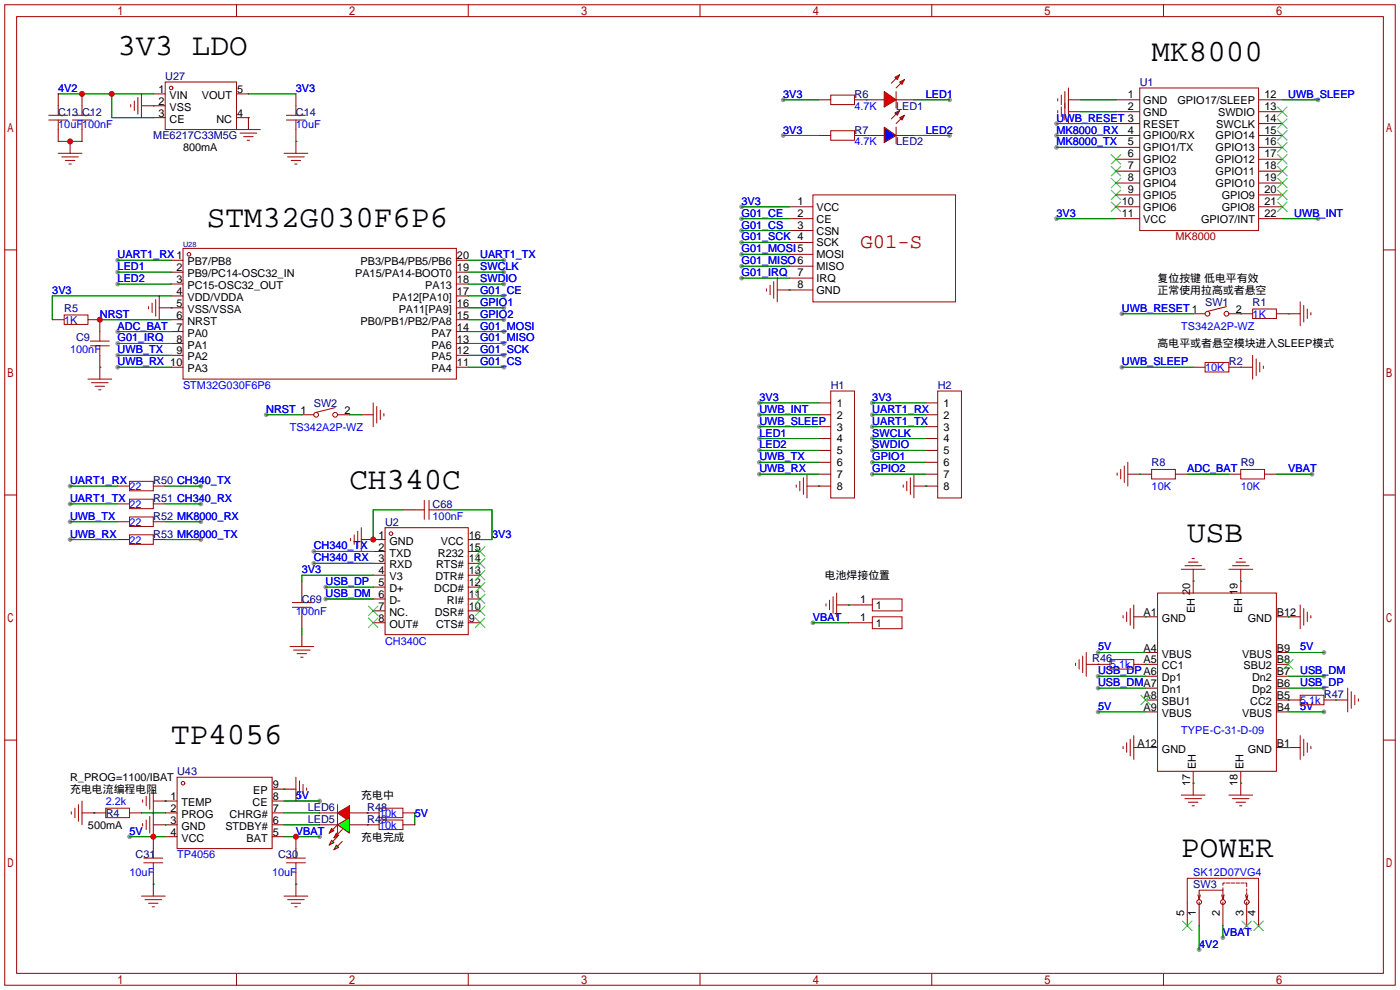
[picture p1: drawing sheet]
<svg xmlns="http://www.w3.org/2000/svg" width="299mm" height="212mm" viewBox="0 0 299 212" stroke-linecap="round" stroke-linejoin="round" font-family="sans-serif">
<g fill="#999">
<circle cx="225.8" cy="26.4" r=".51"/>
<circle cx="225.8" cy="29" r=".51"/>
<circle cx="225.8" cy="31.5" r=".51"/>
<circle cx="225.8" cy="46.7" r=".51"/>
<circle cx="281.7" cy="46.7" r=".51"/>
<circle cx="281.7" cy="21.3" r=".51"/>
<circle cx="239.8" cy="67.1" r=".51"/>
<circle cx="239.8" cy="78.5" r=".51"/>
<circle cx="107.7" cy="60.7" r=".51"/>
<circle cx="107.7" cy="58.2" r=".51"/>
<circle cx="25.1" cy="70.9" r=".51"/>
<circle cx="25.1" cy="73.4" r=".51"/>
<circle cx="25.1" cy="78.5" r=".51"/>
<circle cx="107.7" cy="78.5" r=".51"/>
<circle cx="107.7" cy="73.4" r=".51"/>
<circle cx="107.7" cy="65.8" r=".51"/>
<circle cx="107.7" cy="63.2" r=".51"/>
<circle cx="107.7" cy="55.6" r=".51"/>
<circle cx="25.1" cy="55.6" r=".51"/>
<circle cx="25.1" cy="58.2" r=".51"/>
<circle cx="25.1" cy="60.7" r=".51"/>
<circle cx="25.1" cy="75.9" r=".51"/>
<circle cx="202.9" cy="21.3" r=".51"/>
<circle cx="202.9" cy="29" r=".51"/>
<circle cx="167.4" cy="21.3" r=".51"/>
<circle cx="167.4" cy="29" r=".51"/>
<circle cx="107.7" cy="68.3" r=".51"/>
<circle cx="107.7" cy="70.9" r=".51"/>
<circle cx="107.7" cy="75.9" r=".51"/>
<circle cx="56.9" cy="88.6" r=".51"/>
<circle cx="280.4" cy="101.3" r=".51"/>
<circle cx="234.7" cy="139.4" r=".51"/>
<circle cx="283" cy="139.4" r=".51"/>
<circle cx="234.7" cy="144.5" r=".51"/>
<circle cx="283" cy="147.1" r=".51"/>
<circle cx="234.7" cy="147.1" r=".51"/>
<circle cx="283" cy="144.5" r=".51"/>
<circle cx="234.7" cy="152.1" r=".51"/>
<circle cx="283" cy="152.1" r=".51"/>
<circle cx="27.7" cy="178.8" r=".51"/>
<circle cx="68.3" cy="171.2" r=".51"/>
<circle cx="68.3" cy="178.8" r=".51"/>
<circle cx="173.7" cy="133.1" r=".51"/>
<circle cx="261.4" cy="200.4" r=".51"/>
<circle cx="256.3" cy="202.9" r=".51"/>
<circle cx="69.6" cy="128" r=".51"/>
<circle cx="69.6" cy="125.5" r=".51"/>
<circle cx="67.1" cy="117.9" r=".51"/>
<circle cx="67.1" cy="120.4" r=".51"/>
<circle cx="42.9" cy="103.9" r=".51"/>
<circle cx="42.9" cy="107.7" r=".51"/>
<circle cx="15" cy="103.9" r=".51"/>
<circle cx="15" cy="107.7" r=".51"/>
<circle cx="158.5" cy="44.2" r=".51"/>
<circle cx="158.5" cy="46.7" r=".51"/>
<circle cx="158.5" cy="49.3" r=".51"/>
<circle cx="158.5" cy="51.8" r=".51"/>
<circle cx="158.5" cy="54.4" r=".51"/>
<circle cx="158.5" cy="56.9" r=".51"/>
<circle cx="158.5" cy="59.4" r=".51"/>
<circle cx="15" cy="115.3" r=".51"/>
<circle cx="15" cy="111.5" r=".51"/>
<circle cx="42.9" cy="111.5" r=".51"/>
<circle cx="42.9" cy="115.3" r=".51"/>
<circle cx="162.3" cy="86.1" r=".51"/>
<circle cx="162.3" cy="88.6" r=".51"/>
<circle cx="162.3" cy="91.2" r=".51"/>
<circle cx="162.3" cy="93.7" r=".51"/>
<circle cx="162.3" cy="96.3" r=".51"/>
<circle cx="162.3" cy="98.8" r=".51"/>
<circle cx="162.3" cy="101.3" r=".51"/>
<circle cx="186.4" cy="86.1" r=".51"/>
<circle cx="186.4" cy="88.6" r=".51"/>
<circle cx="186.4" cy="91.2" r=".51"/>
<circle cx="186.4" cy="93.7" r=".51"/>
<circle cx="186.4" cy="96.3" r=".51"/>
<circle cx="186.4" cy="98.8" r=".51"/>
<circle cx="186.4" cy="101.3" r=".51"/>
</g>
<g fill="none" stroke="#a10000" stroke-width=".21">
<path d="M1 1h297.2v209.6h-297.2zM3.6 3.6h292.1v204.4h-292.1zM35.3 17.5h15.2v10.2h-15.2zM50.5 1v2.6M100.1 1v2.6M149.6 1v2.6M191.5 19.6v3.5M199.1 1v2.6M227.6 19.6v6.1M228.3 18.8v7.6M243.6 18.8h25.4v30.5h-25.4zM248.7 1v2.6"/>
<path d="M10.4 25.7h4.1M10.4 24.6h4.1M12.4 32.8h5.1M12.4 22.6v2M12.4 25.7v2M13.2 33.5h3.6M14 34.3h2M14.7 35.1h.5M15.5 25.7h4.1M15.5 24.6h4.1M17.5 22.6v2M17.5 25.7v2"/>
<path d="M27.9 22.4v.5M28.7 21.6v2M29.5 20.8v3.6M30.2 20.1v5M50.5 27.7h5.1M51.3 28.4h3.6M52.1 29.2h2M52.8 30h.5M60.7 32.8h5.1M61.2 25.7h4.1M61.2 24.6h4.1M61.5 33.5h3.5"/>
<path d="M62.2 34.3h2.1M63 35.1h.5M63.2 22.6v2M63.2 25.7v2M226.1 21.1v.5M226.1 23.6v.5M226.8 20.3v2.1M226.8 22.9v2M1 53.4h2.6M39.1 53.1h58.4v27.9h-58.4zM295.7 53.4h2.5M13.7 67.3h5.1v2h-5.1z"/>
<path d="M19.3 73.9h4.1M19.3 72.9h4.1M21.3 70.9v2M21.3 73.9v2M31.7 65.5v.5M32.5 64.8v2M33.3 64v3.6M34 63.2v5.1M257.6 77.5h5v2h-5zM262.1 65.5l-4 1M267.7 66h5.1v2.1h-5.1zM267.7 75.9v5.1"/>
<path d="M268.5 76.7v3.6M269.2 77.5v2M270 78.2v.5M277.9 64.5v5.1M278.6 65.3v3.5M279.4 66v2.1M280.2 66.8v.5M18.8 81h5.1M19.6 81.8h3.5M20.3 82.5h2.1M21.1 83.3h.5M1 105.8h2.6"/>
<path d="M295.7 105.8h2.5M1 158.2h2.6M295.7 158.2h2.5M50.5 208v2.6M100.1 208v2.6M149.6 208v2.6M199.1 208v2.6M248.7 208v2.6"/>
<circle cx="36.6" cy="18.8" r=".38"/>
<circle cx="40.4" cy="54.4" r=".38"/>
<circle cx="258.1" cy="67.1" r=".51"/>
<circle cx="262.1" cy="67.1" r=".51"/>
</g>
<g fill="none" stroke="#870000" stroke-width=".21">
<path d="M12.4 20.1v2.5M12.4 27.7v2.5M15 30.2v2.6M17.5 20.1v2.5M17.5 27.7v2.5M30.2 22.6h5.1M32.8 20.1h2.5M32.8 25.1h2.5M50.5 25.1h2.6v2.6M50.5 20.1h2.6M63.2 20.1v2.5M63.2 27.7v5.1"/>
<path d="M185.2 21.3h3.8M191.5 21.3h3.8M228.3 21.3h2.6M228.3 23.9h2.6M238.5 21.3h5.1M238.5 23.9h5.1M238.5 26.4h5.1M238.5 29h5.1M238.5 31.5h5.1M238.5 34h5.1M238.5 36.6h5.1M238.5 39.1h5.1"/>
<path d="M269 21.3h5.1M269 23.9h5.1M269 26.4h5.1M269 29h5.1M269 31.5h5.1M269 34h5.1M269 36.6h5.1M269 39.1h5.1M36.6 55.6h2.5M36.6 58.2h2.5M97.5 55.6h2.6M97.5 58.2h2.6"/>
<path d="M238.5 41.7h5.1M238.5 44.2h5.1M238.5 46.7h5.1M269 41.7h5.1M269 44.2h5.1M269 46.7h5.1M11.2 68.3h2.5M18.8 68.3h2.5v2.6M21.3 75.9v5.1M34 65.8h5.1M36.6 78.5h2.5M36.6 60.7h2.5"/>
<path d="M36.6 63.2h2.5M36.6 68.3h2.5M36.6 70.9h2.5M36.6 73.4h2.5M36.6 75.9h2.5M97.5 78.5h2.6M97.5 60.7h2.6M97.5 63.2h2.6M97.5 65.8h2.6M97.5 68.3h2.6M97.5 70.9h2.6M97.5 73.4h2.6"/>
<path d="M97.5 75.9h2.6M255 67.1h2.6M255 78.5h2.6M262.6 67.1h5.1M262.6 78.5h5.1M272.8 67.1h5.1"/>
</g>
<g fill="none" stroke="#3c3" stroke-width=".21">
<path d="M237.5 33l2 2.1M237.5 35.6l2 2M237.5 38.1l2 2M239.5 33l-2 2.1M239.5 35.6l-2 2M239.5 38.1l-2 2M273 22.9l2.1 2M273 25.4l2.1 2M273 27.9l2.1 2.1M273 30.5l2.1 2M273 33l2.1 2.1M273 35.6l2.1 2"/>
<path d="M273 38.1l2.1 2M275.1 22.9l-2.1 2M275.1 25.4l-2.1 2M275.1 27.9l-2.1 2.1M275.1 30.5l-2.1 2M275.1 33l-2.1 2.1M275.1 35.6l-2.1 2M275.1 38.1l-2.1 2M237.5 40.6l2 2.1M237.5 43.2l2 2M239.5 40.6l-2 2.1M239.5 43.2l-2 2"/>
<path d="M273 40.6l2.1 2.1M273 43.2l2.1 2M275.1 40.6l-2.1 2.1M275.1 43.2l-2.1 2"/>
</g>
<g fill="none" stroke="#008700" stroke-width=".21">
<path d="M12.4 30.2h5.1M12.4 20.1h20.4M23.9 20.1v5h8.9M32.8 22.6h.1M53.1 25.1h.1M53.1 20.1h10.1M225.8 26.4h12.7M225.8 29h12.7M225.8 31.5h12.7M230.9 21.3h7.6M230.9 23.9h7.6M274.1 21.3h7.6"/>
<path d="M25.1 58.2h11.5M25.1 55.6h11.5M100.1 58.2h7.6M100.1 55.6h7.6M225.8 46.7h12.7M274.1 46.7h7.6M21.3 78.5h.1M21.3 68.3h15.3M25.1 78.5h11.5M25.1 60.7h11.5M25.1 70.9h11.5M25.1 73.4h11.5"/>
<path d="M25.1 75.9h11.5M36.6 65.8h.1M36.6 63.2h-25.4v5.1M100.1 78.5h7.6M100.1 60.7h7.6M100.1 63.2h7.6M100.1 73.4h7.6M100.1 65.8h7.6M239.8 67.1h15.2M239.8 78.5h15.2M265.2 67.1h.1M265.2 78.5h.1"/>
<path d="M275.3 67.1h.1"/>
</g>
<g fill="#f00" stroke="#a10000" stroke-width=".21">
<path d="M189 19.6l2.5 1.7-2.5 1.6z"/>
<path d="M191.3 16.5l1-.5-.5 1z"/>
<path d="M192.3 17.5l1-.5-.5 1z"/>
</g>
<path d="M191.5 16.8l-1 1M192.5 17.8l-1 1M191.5 27.2v3.5" fill="none" stroke="#a10000" stroke-width=".21"/>
<path d="M185.2 29h3.8M191.5 29h3.8" fill="none" stroke="#870000" stroke-width=".21"/>
<g fill="#00f" stroke="#a10000" stroke-width=".21">
<path d="M189 27.2l2.5 1.8-2.5 1.5z"/>
<path d="M191.3 24.1l1-.5-.5 1z"/>
<path d="M192.3 25.1l1-.5-.5 1.1z"/>
</g>
<g fill="none" stroke="#a10000" stroke-width=".21">
<path d="M177.5 20.3h5.1v2.1h-5.1zM177.5 27.9h5.1v2.1h-5.1zM191.5 24.4l-1 1M192.5 25.4l-1 1M71.6 87.1l-4 1M79.8 86.1v5.1M80.5 86.9v3.5M81.3 87.6v2.1M82 88.4v.5M240.3 99.6v3.5M241 98.8v5.1M238.8 101.1v.5"/>
<path d="M239.5 100.3v2.1M246.1 100.3h5.1v2.1h-5.1zM254.8 119.4h.5M264.9 119.4h.5M265.2 100.3h5.1v2.1h-5.1zM232.2 139.4v5.1M240 131.6v.5M240.8 130.8v2M241.6 130v3.6M242.3 129.3v5.1M247.4 126.7h25.4v38.1h-25.4zM252.5 121.7h5.1"/>
<path d="M253.2 120.9h3.6M254 120.1h2M262.6 121.7h5.1M263.4 120.9h3.6M264.2 120.1h2M277.9 129.3v5.1M278.6 130v3.6M279.4 130.8v2M280.2 131.6v.5M229.9 141.7v.5M230.6 141v2M231.4 140.2v3.6"/>
<path d="M237.2 141h5.1v2h-5.1zM240 159.5v.5M240.8 158.8v2M241.6 158v3.5M242.3 157.2v5.1M277.9 148.6h5.1v2h-5.1zM277.9 157.2v5.1M278.6 158v3.5M279.4 158.8v2M280.2 159.5v.5M288 147.1v5M288.8 147.8v3.6"/>
<path d="M289.6 148.6v2M290.3 149.4v.5M15.2 173.5v.5M16 172.7v2.1M16.8 172v3.5M17.5 171.2v5.1M30.5 170.9v.6M30.5 176v.5M31.2 170.2v2M31.2 175.3v2M32 169.4v3.6M32 174.5v3.6"/>
<path d="M32.8 168.7v10.1M37.8 166.1h20.4v15.3h-20.4zM72.1 172v3.5M252.5 169.9h5.1M253.2 170.7h3.6M254 171.5h2M254.8 172.2h.5M262.6 169.9h5.1M263.4 170.7h3.6M264.2 171.5h2M264.9 172.2h.5"/>
<circle cx="67.6" cy="88.6" r=".51"/>
<circle cx="71.6" cy="88.6" r=".51"/>
<circle cx="39.1" cy="167.4" r=".38"/>
</g>
<g fill="none" stroke="#008700" stroke-width=".21">
<path d="M63.2 30.2h.1M167.4 21.3h7.6M167.4 29h7.6M185.2 21.3h.1M185.2 29h.1M195.3 21.3h7.6M195.3 29h7.6M100.1 68.3h7.6M100.1 70.9h7.6M100.1 75.9h7.6M56.9 88.6h7.6M74.7 88.6h2.5"/>
<path d="M243.6 101.3h.1M253.7 101.3h8.9M272.8 101.3h7.6M234.7 139.4h10.2M244.9 131.8h.1M255 124.2h.1M265.2 124.2h.1M275.3 131.8h.1M275.3 139.4h7.7M234.7 142h.1M234.7 144.5h10.2M234.7 147.1h10.2"/>
<path d="M234.7 152.1h10.2M244.9 142h.1M244.9 159.8h.1M275.3 149.6h.1M275.3 159.8h.1M275.3 144.5h7.7M275.3 147.1h7.7M275.3 152.1h7.7M285.5 149.6h.1M20.1 173.7h.1M27.7 178.8h7.6M30.2 173.7h5.1"/>
<path d="M35.3 171.2h.1M35.3 176.3h.1M60.7 173.7h7.6M60.7 178.8h7.6M60.7 171.2h7.6M60.7 176.3h7.6M255 167.4h.1M265.2 167.4h.1"/>
</g>
<g fill="none" stroke="#870000" stroke-width=".21">
<path d="M175 21.3h2.5M175 29h2.5M182.6 21.3h2.6M182.6 29h2.6M64.5 88.6h2.6M72.1 88.6h2.6M77.2 88.6h2.6M241 101.3h5.1M251.2 101.3h2.5M262.6 101.3h2.6M270.3 101.3h2.5M242.3 131.8h5.1"/>
<path d="M244.9 139.4h2.5M255 121.7v5M265.2 121.7v5M272.8 139.4h2.5M272.8 131.8h5.1M232.2 142h5M242.3 159.8h5.1M242.3 142h5.1M244.9 152.1h2.5M244.9 149.6h2.5M244.9 147.1h2.5M244.9 144.5h2.5"/>
<path d="M272.8 159.8h5.1M272.8 152.1h2.5M272.8 149.6h5.1M272.8 147.1h2.5M272.8 144.5h2.5M272.8 142h2.5M283 149.6h5M17.5 173.7h2.6M32.8 171.2h5M32.8 176.3h5M35.3 173.7h2.5M35.3 178.8h2.5"/>
<path d="M58.2 171.2h2.5M58.2 173.7h2.5M58.2 176.3h2.5M58.2 178.8h2.5M58.2 168.7h2.5M68.3 173.7h3.8M74.7 173.7h3.8M255 164.8v5.1M265.2 164.8v5.1"/>
</g>
<path d="M243.8 148.6l2.1 2M245.9 148.6l-2.1 2M274.3 141l2.1 2M276.4 141l-2.1 2" fill="none" stroke="#3c3" stroke-width=".21"/>
<g fill="#f00" stroke="#a10000" stroke-width=".21">
<path d="M72.1 173.7l2.6-1.5v3.3z"/>
<path d="M71.9 178.1l.5 .5-1 .5z"/>
<path d="M70.9 177l.5 .5-1 .6z"/>
</g>
<g fill="none" stroke="#a10000" stroke-width=".21">
<path d="M63.2 166.1v5.1M64 166.9v3.5M64.8 167.6v2.1M65.5 168.4v.5M72.1 176.3l-1 1M72.1 174.5v3.6M73.2 177.3l-1.1 1M30.2 191.5h5.1M31 192.3h3.5M31.7 193h2.1M32.5 193.8h.5M60.7 191.5h5.1"/>
<path d="M61.5 192.3h3.5M62.2 193h2.1M63 193.8h.5"/>
</g>
<path d="M60.7 168.7h.1M78.5 173.7h.1M88.6 173.7v2.6M32.8 189h.1M63.2 189h.1" fill="none" stroke="#008700" stroke-width=".21"/>
<path d="M60.7 168.7h2.5M68.3 176.3h3.8M74.7 176.3h3.8M32.8 189v2.5M63.2 189v2.5" fill="none" stroke="#870000" stroke-width=".21"/>
<g fill="#0f0" stroke="#a10000" stroke-width=".21">
<path d="M72.1 176.3l2.6-1.5v3.3z"/>
<path d="M71.9 180.6l.5 .5-1 .5z"/>
<path d="M70.9 179.6l.5 .5-1 .5z"/>
</g>
<g fill="none" stroke="#a10000" stroke-width=".21">
<path d="M166.1 59.4v5.1M173.7 41.7h30.5v22.8h-30.5zM163.8 61.7v.5M164.6 61v2M165.4 60.2v3.6M177.5 83.6h5.1v22.8h-5.1zM200.4 83.6h5.1v22.8h-5.1zM27.7 102.9h5.1v2h-5.1zM27.7 106.7h5.1v2h-5.1zM27.7 110.5h5.1v2h-5.1zM27.7 114.3h5.1v2h-5.1zM74.9 115.1v.5"/>
<path d="M75.7 114.3v2M76.5 113.5v3.6M77.2 112.8v5.1M82.3 112.8h17.8v22.8h-17.8zM88.6 109h2.1M90.7 106.9v4.1M91.7 109h2M91.7 106.9v4.1M170.2 103.6v.5M170.9 102.9v2M171.7 102.1v3.6M172.5 101.3v5.1"/>
<path d="M193 103.6v.5M193.8 102.9v2M194.6 102.1v3.6M195.3 101.3v5.1M62 138.2h5.1M62.5 129.8h4M62.5 128.8h4M62.7 138.9h3.6M63.5 139.7h2M64.5 126.7v2.1M64.5 129.8v2M176.5 129v.5"/>
<path d="M177.3 128.3v2M178.1 127.5v3.6M178.8 126.7v5.1M186.4 128h6.4v2.6h-6.4zM186.4 131.8h6.4v2.6h-6.4zM64.3 140.5h.5M22.6 172.7h5.1v2.1h-5.1zM72.1 178.8l-1 1M73.2 179.8l-1.1 1M81 172.7h5.1v2.1h-5.1zM81 175.3h5.1v2h-5.1zM30.7 184.4h4.1"/>
<path d="M30.7 183.4h4.1M32.8 181.4v2M32.8 184.4v2M61.2 184.4h4.1M61.2 183.4h4.1M63.2 181.4v2M63.2 184.4v2M253.7 192.8v-5.1h15.3v5.1M256 191.3l.3 1M256.5 191.3l-.2 1M261.1 191.3l.3 1M261.4 189.7v.5"/>
<path d="M261.6 191.3l-.2 1v-2.1h-5.1v2.1M261.9 188.7h-.5v.5M262.1 188.7h.8M263.1 188.7h.8M264.2 188.7h.7M265.2 188.7h.7M266.2 188.7h.2v.8M266.2 191.3l.2 1M266.4 190v.5M266.4 190.8v.5M266.7 191.3l-.3 1v-.8"/>
<circle cx="83.6" cy="114" r=".38"/>
<circle cx="256.3" cy="192.8" r=".51"/>
<circle cx="261.4" cy="192.8" r=".51"/>
<circle cx="266.4" cy="192.8" r=".51"/>
</g>
<g fill="none" stroke="#008700" stroke-width=".21">
<path d="M158.5 44.2h10.2M158.5 46.7h10.2M158.5 49.3h10.2M158.5 51.8h10.2M158.5 54.4h10.2M158.5 56.9h10.2M158.5 59.4h10.2M168.7 62h.1M162.3 86.1h12.7M162.3 88.6h12.7M162.3 91.2h12.7M162.3 93.7h12.7"/>
<path d="M162.3 96.3h12.7M162.3 98.8h12.7M186.4 86.1h11.5M186.4 88.6h11.5M186.4 91.2h11.5M186.4 93.7h11.5M186.4 96.3h11.5M186.4 98.8h11.5M15 115.3h10.1M15 103.9h10.1M15 107.7h10.1M15 111.5h10.1"/>
<path d="M35.3 115.3h7.6M35.3 103.9h7.6M35.3 107.7h7.6M35.3 111.5h7.6M67.1 117.9h12.7M86.1 109h-6.3v6.3M96.3 109h8.9v6.3h-2.6M162.3 101.3h12.7M175 103.9h.1M186.4 101.3h11.5M197.9 103.9h.1M64.5 134.4v1.2"/>
<path d="M67.1 120.4h12.7M69.6 128h10.2M69.6 125.5h10.2M79.8 122.9h-15.3v1.3M173.7 133.1h7.7M181.4 129.3h.1M78.5 176.3h.1M256.3 197.9v5M261.4 197.9v2.5"/>
</g>
<g fill="none" stroke="#870000" stroke-width=".21">
<path d="M168.7 44.2h5M168.7 46.7h5M168.7 49.3h5M168.7 51.8h5M168.7 54.4h5M168.7 56.9h5M168.7 59.4h5M166.1 62h7.6M175 86.1h2.5M175 88.6h2.5M175 91.2h2.5M175 93.7h2.5"/>
<path d="M175 96.3h2.5M175 98.8h2.5M197.9 86.1h2.5M197.9 88.6h2.5M197.9 91.2h2.5M197.9 93.7h2.5M197.9 96.3h2.5M197.9 98.8h2.5M25.1 115.3h2.6M25.1 103.9h2.6M25.1 107.7h2.6M25.1 111.5h2.6"/>
<path d="M32.8 115.3h2.5M32.8 103.9h2.5M32.8 107.7h2.5M32.8 111.5h2.5M77.2 115.3h5.1M79.8 117.9h2.5M86.1 109h2.5M93.7 109h2.6M100.1 115.3h2.5M100.1 117.9h2.5M172.5 103.9h5M175 101.3h2.5"/>
<path d="M195.3 103.9h5.1M197.9 101.3h2.5M64.5 124.2v2.5M64.5 131.8v2.6M64.5 135.6v2.6M79.8 133.1h2.5M79.8 120.4h2.5M79.8 122.9h2.5M79.8 125.5h2.5M79.8 128h2.5M79.8 130.6h2.5M100.1 133.1h2.5"/>
<path d="M100.1 120.4h2.5M100.1 122.9h2.5M100.1 125.5h2.5M100.1 128h2.5M100.1 130.6h2.5M178.8 129.3h7.6M181.4 133.1h5M20.1 173.7h2.5M27.7 173.7h2.5M32.8 178.8v2.6M63.2 178.8v2.6M78.5 173.7h2.5"/>
<path d="M78.5 176.3h2.5M86.1 173.7h2.5M86.1 176.3h2.5M32.8 186.4v2.6M63.2 186.4v2.6M253.7 192.8v5.1M256.3 192.8v5.1M261.4 192.8v5.1M266.4 192.8v5.1M269 192.8v5.1"/>
</g>
<g fill="none" stroke="#3c3" stroke-width=".21">
<path d="M101.6 119.4l2 2M101.6 116.8l2 2.1M103.6 119.4l-2 2M103.6 116.8l-2 2.1M78.7 129.5l2.1 2.1M78.7 132.1l2.1 2M80.8 129.5l-2.1 2.1M80.8 132.1l-2.1 2M101.6 132.1l2 2M101.6 129.5l2 2.1M101.6 127l2 2M101.6 124.5l2 2"/>
<path d="M101.6 121.9l2 2.1M103.6 132.1l-2 2M103.6 129.5l-2 2.1M103.6 127l-2 2M103.6 124.5l-2 2M103.6 121.9l-2 2.1M252.7 196.9l2.1 2M254.8 196.9l-2.1 2M265.4 196.9l2.1 2M267.5 196.9l-2.1 2M268 196.9l2 2M270 196.9l-2 2"/>
</g>
<g fill="#c00">
<circle cx="15" cy="30.2" r=".63"/>
<circle cx="23.9" cy="20.1" r=".63"/>
<circle cx="17.5" cy="20.1" r=".63"/>
<circle cx="21.3" cy="68.3" r=".63"/>
<circle cx="32.8" cy="178.8" r=".63"/>
<circle cx="63.2" cy="178.8" r=".63"/>
<circle cx="79.8" cy="115.3" r=".63"/>
</g>
<g font-size="6.6">
<text x="25.1" y="11.7">3V3 LDO</text>
<text x="246.1" y="13">MK8000</text>
<text x="44.2" y="48.5">STM32G030F6P6</text>
<text x="74.7" y="104.4">CH340C</text>
<text x="253.7" y="115.9">USB</text>
<text x="36.6" y="159">TP4056</text>
<text x="252.5" y="183.2">POWER</text>
</g>
<text font-size="4.4" fill="#a00000" x="183.9" y="53">G01-S</text>
<g font-size="2.3" fill="#000080">
<text x="35.3" y="17.1">U27</text>
<text x="182.6" y="20.9">R6</text>
<text x="191.5" y="23.5">LED1</text>
<text x="243.6" y="18.4">U1</text>
<text x="12.4" y="24.7">C13 C12</text>
<text x="32.8" y="29.8">ME6217C33M5G</text>
<text x="63.2" y="24.7">C14</text>
<text x="182.6" y="28.5">R7</text>
<text x="191.5" y="31.1">LED2</text>
<text x="257.6" y="65.4">SW1</text>
<text x="267.7" y="65.4">R1</text>
<text x="13.7" y="66.6">R5</text>
<text x="16.3" y="73">C9</text>
<text x="177.5" y="83.1">H1</text>
<text x="200.4" y="83.1">H2</text>
<text x="262.6" y="78.1">R2</text>
<text x="67.1" y="87">SW2</text>
<text x="246.1" y="99.7">R8</text>
<text x="265.2" y="99.7">R9</text>
<text x="32.8" y="103.5">R50 CH340_TX</text>
<text x="32.8" y="107.3">R51 CH340_RX</text>
<text x="32.8" y="111.1">R52 MK8000_RX</text>
<text x="82.3" y="112.4">U2</text>
<text x="92.5" y="108.5">C68</text>
<text x="32.8" y="114.9">R53 MK8000_TX</text>
<text x="64.5" y="128.9">C69</text>
<text x="233.4" y="141.6">R46</text>
<text x="283" y="149.2">R47</text>
<text x="37.8" y="165.7">U43</text>
<text x="65.8" y="173.3">LED6</text>
<text x="78.5" y="173.3">R48</text>
<text x="22.6" y="174.6">R4</text>
<text x="65.8" y="175.9">LED5</text>
<text x="78.5" y="175.9">R49</text>
<text x="29" y="183.5">C31</text>
<text x="59.4" y="183.5">C30</text>
<text x="255" y="189.8">SW3</text>
</g>
<g font-size="2.3" fill="#00f">
<text x="12.4" y="19.6">4V2</text>
<text x="63.2" y="19.6">3V3</text>
<text x="167.4" y="20.9">3V3</text>
<text x="182.6" y="23.5">4.7K</text>
<text x="197.9" y="20.9">LED1</text>
<text x="275.3" y="20.9">UWB_SLEEP</text>
<text x="12.4" y="27.3">10uF</text>
<text x="17.5" y="27.3">100nF</text>
<text x="63.2" y="27.3">10uF</text>
<text x="167.4" y="28.5">3V3</text>
<text x="197.9" y="28.5">LED2</text>
<text x="225.8" y="26">UWB_RESET 3</text>
<text x="225.8" y="28.5">MK8000_RX</text>
<text x="182.6" y="31.1">4.7K</text>
<text x="225.8" y="31.1">MK8000_TX</text>
<text x="158.5" y="43.8">3V3</text>
<text x="158.5" y="46.3">G01_CE</text>
<text x="225.8" y="46.3">3V3</text>
<text x="276.6" y="46.3">UWB_INT</text>
<text x="158.5" y="48.9">G01_CS</text>
<text x="158.5" y="51.4">G01_SCK 4</text>
<text x="158.5" y="53.9">G01_MOSI5</text>
<text x="25.1" y="55.2">UART1_RX1</text>
<text x="25.1" y="57.7">LED1</text>
<text x="102.6" y="57.7">SWCLK</text>
<text x="102.6" y="55.2">UART1_TX</text>
<text x="158.5" y="56.5">G01_MISO6</text>
<text x="158.5" y="59">G01_IRQ</text>
<text x="11.2" y="62.8">3V3</text>
<text x="25.1" y="60.3">LED2</text>
<text x="102.6" y="60.3">SWDIO</text>
<text x="102.6" y="65.4">GPIO1</text>
<text x="102.6" y="62.8">G01_CE</text>
<text x="13.7" y="69.2">1K</text>
<text x="21.3" y="67.9">NRST</text>
<text x="25.1" y="70.4">ADC_BAT</text>
<text x="102.6" y="67.9">GPIO2</text>
<text x="102.6" y="70.4">G01_MOSI</text>
<text x="239.8" y="66.6">UWB_RESET 1</text>
<text x="252.5" y="70.4">TS342A2P-WZ</text>
<text x="267.7" y="67.9">1K</text>
<text x="15" y="75.5">100nF</text>
<text x="25.1" y="73">G01_IRQ</text>
<text x="25.1" y="75.5">UWB_TX</text>
<text x="102.6" y="73">G01_MISO</text>
<text x="102.6" y="75.5">G01_SCK</text>
<text x="25.1" y="78.1">UWB_RX 10</text>
<text x="39.1" y="83.1">STM32G030F6P6</text>
<text x="102.6" y="78.1">G01_CS</text>
<text x="239.8" y="78.1">UWB_SLEEP</text>
<text x="257.6" y="79.3">10K</text>
<text x="56.9" y="88.2">NRST 1</text>
<text x="162.3" y="85.7">3V3</text>
<text x="162.3" y="88.2">UWB_INT</text>
<text x="186.4" y="85.7">3V3</text>
<text x="186.4" y="88.2">UART1_RX</text>
<text x="62" y="92">TS342A2P-WZ</text>
<text x="162.3" y="90.8">UWB_SLEEP</text>
<text x="162.3" y="93.3">LED1</text>
<text x="162.3" y="95.8">LED2</text>
<text x="186.4" y="90.8">UART1_TX</text>
<text x="186.4" y="93.3">SWCLK</text>
<text x="186.4" y="95.8">SWDIO</text>
<text x="162.3" y="98.4">UWB_TX</text>
<text x="162.3" y="100.9">UWB_RX</text>
<text x="186.4" y="98.4">GPIO1</text>
<text x="186.4" y="100.9">GPIO2</text>
<text x="253.7" y="100.9">ADC_BAT</text>
<text x="275.3" y="100.9">VBAT</text>
<text x="15" y="103.5">UART1_RX</text>
<text x="15" y="107.3">UART1_TX</text>
<text x="27.7" y="104.7">22</text>
<text x="246.1" y="104.7">10K</text>
<text x="265.2" y="104.7">10K</text>
<text x="15" y="111.1">UWB_TX</text>
<text x="27.7" y="108.5">22</text>
<text x="27.7" y="112.4">22</text>
<text x="92.5" y="111.1">100nF</text>
<text x="15" y="114.9">UWB_RX</text>
<text x="27.7" y="116.2">22</text>
<text x="67.1" y="117.4">CH340_TX</text>
<text x="67.1" y="120">CH340_RX</text>
<text x="105.2" y="114.9">3V3</text>
<text x="64.5" y="122.5">3V3</text>
<text x="69.6" y="125.1">USB_DP</text>
<text x="63.2" y="131.4">100nF</text>
<text x="69.6" y="127.6">USB_DM 6</text>
<text x="82.3" y="137.8">CH340C</text>
<text x="173.7" y="132.7">VBAT</text>
<text x="234.7" y="139">5V</text>
<text x="237.2" y="142.8">5.1k</text>
<text x="277.9" y="139">5V</text>
<text x="234.7" y="144.1">USB_DP A6</text>
<text x="234.7" y="146.6">USB_DMA7</text>
<text x="277.9" y="146.6">USB_DP</text>
<text x="277.9" y="144.1">USB_DM</text>
<text x="234.7" y="151.7">5V</text>
<text x="277.9" y="151.7">5V</text>
<text x="277.9" y="150.5">5.1k</text>
<text x="252.5" y="156.8">TYPE-C-31-D-09</text>
<text x="22.6" y="172">2.2k</text>
<text x="63.2" y="170.8">5V</text>
<text x="27.7" y="178.4">5V</text>
<text x="63.2" y="178.4">VBAT</text>
<text x="81" y="174.6">10k</text>
<text x="81" y="177.1">10k</text>
<text x="88.6" y="174.6">5V</text>
<text x="37.8" y="183.5">TP4056</text>
<text x="27.7" y="187.3">10uF</text>
<text x="58.2" y="187.3">10uF</text>
<text x="255" y="187.3">SK12D07VG4</text>
<text x="256.3" y="202.5">4V2</text>
<text x="261.4" y="200">VBAT</text>
</g>
<g font-size="2.3">
<text x="33.9" y="19.9">1</text>
<text x="33.9" y="22.4">2</text>
<text x="36.2" y="21.1">VIN</text>
<text x="36.2" y="23.7">VSS</text>
<text x="43.1" y="21.1">VOUT</text>
<text x="50.7" y="19.9">5</text>
<text x="241" y="20.9">1</text>
<text x="241" y="23.5">2</text>
<text x="244.3" y="22.2">GND</text>
<text x="251.7" y="22.2">GPIO17/SLEEP</text>
<text x="270.3" y="20.9">12</text>
<text x="270.3" y="23.5">13</text>
<text x="33.9" y="25">3</text>
<text x="36.2" y="26.2">CE</text>
<text x="46.2" y="26.2">NC</text>
<text x="50.7" y="25">4</text>
<text x="241" y="28.5">4</text>
<text x="244.3" y="24.7">GND</text>
<text x="244.3" y="27.3">RESET</text>
<text x="244.3" y="29.8">GPIO0/RX</text>
<text x="259.8" y="29.8">GPIO14</text>
<text x="259.9" y="27.3">SWCLK</text>
<text x="260.3" y="24.7">SWDIO</text>
<text x="270.3" y="26">14</text>
<text x="270.3" y="28.5">15</text>
<text x="39.1" y="32.3">800mA</text>
<text x="241" y="31.1">5</text>
<text x="241" y="33.6">6</text>
<text x="244.3" y="32.3">GPIO1/TX</text>
<text x="244.3" y="34.9">GPIO2</text>
<text x="259.8" y="32.3">GPIO13</text>
<text x="259.8" y="34.9">GPIO12</text>
<text x="270.3" y="31.1">16</text>
<text x="270.3" y="33.6">17</text>
<text x="241" y="36.2">7</text>
<text x="241" y="38.7">8</text>
<text x="241" y="41.2">9</text>
<text x="244.3" y="37.4">GPIO3</text>
<text x="244.3" y="40">GPIO4</text>
<text x="259.8" y="37.4">GPIO11</text>
<text x="259.8" y="40">GPIO10</text>
<text x="270.3" y="36.2">18</text>
<text x="270.3" y="38.7">19</text>
<text x="270.3" y="41.2">20</text>
<text x="170.4" y="43.8">1</text>
<text x="170.4" y="46.3">2</text>
<text x="174.5" y="45">VCC</text>
<text x="174.5" y="47.6">CE</text>
<text x="239.7" y="43.8">10</text>
<text x="239.7" y="46.3">11</text>
<text x="244.3" y="42.5">GPIO5</text>
<text x="244.3" y="45">GPIO6</text>
<text x="244.3" y="47.6">VCC</text>
<text x="256.7" y="47.6">GPIO7/INT</text>
<text x="261.1" y="42.5">GPIO9</text>
<text x="261.1" y="45">GPIO8</text>
<text x="270.3" y="43.8">21</text>
<text x="270.3" y="46.3">22</text>
<text x="170.4" y="48.9">3</text>
<text x="174.5" y="50.1">CSN</text>
<text x="174.5" y="52.7">SCK</text>
<text x="37.7" y="58">2</text>
<text x="40.1" y="56.7">PB7/PB8</text>
<text x="40.1" y="59.2">PB9/PC14-OSC32_IN</text>
<text x="75.9" y="59.2">PA15/PA14-BOOT0</text>
<text x="77.1" y="56.7">PB3/PB4/PB5/PB6</text>
<text x="97.7" y="58">19</text>
<text x="97.7" y="55.4">20</text>
<text x="170.4" y="59">7</text>
<text x="174.5" y="55.2">MOSI</text>
<text x="174.5" y="57.7">MISO</text>
<text x="37.7" y="60.5">3</text>
<text x="37.7" y="63.1">4</text>
<text x="37.7" y="65.6">5</text>
<text x="40.1" y="61.8">PC15-OSC32_OUT</text>
<text x="40.1" y="64.3">VDD/VDDA</text>
<text x="83.9" y="64.3">PA12[PA10]</text>
<text x="90.9" y="61.8">PA13</text>
<text x="97.7" y="65.6">16</text>
<text x="97.7" y="63.1">17</text>
<text x="97.7" y="60.5">18</text>
<text x="170.4" y="61.6">8</text>
<text x="174.5" y="60.3">IRQ</text>
<text x="174.5" y="62.8">GND</text>
<text x="247.4" y="60.3">复位按键 低电平有效</text>
<text x="247.4" y="62.8">正常使用拉高或者悬空</text>
<text x="37.7" y="68.1">6</text>
<text x="37.7" y="70.7">7</text>
<text x="40.1" y="66.9">VSS/VSSA</text>
<text x="40.1" y="69.4">NRST</text>
<text x="40.1" y="71.9">PA0</text>
<text x="77.1" y="69.4">PB0/PB1/PB2/PA8</text>
<text x="85.2" y="66.9">PA11[PA9]</text>
<text x="92.2" y="71.9">PA7</text>
<text x="97.7" y="70.7">14</text>
<text x="97.7" y="68.1">15</text>
<text x="264.2" y="66.9">2</text>
<text x="37.7" y="73.2">8</text>
<text x="37.7" y="75.8">9</text>
<text x="40.1" y="74.5">PA1</text>
<text x="40.1" y="77">PA2</text>
<text x="92.2" y="77">PA5</text>
<text x="92.2" y="74.5">PA6</text>
<text x="97.7" y="75.8">12</text>
<text x="97.7" y="73.2">13</text>
<text x="247.4" y="74.3">高电平或者悬空模块进入SLEEP模式</text>
<text x="40.1" y="79.6">PA3</text>
<text x="92.2" y="79.6">PA4</text>
<text x="97.7" y="78.3">11</text>
<text x="73.7" y="88.5">2</text>
<text x="178.8" y="86.9">1</text>
<text x="178.8" y="89.5">2</text>
<text x="201.7" y="86.9">1</text>
<text x="201.7" y="89.5">2</text>
<text x="178.8" y="92">3</text>
<text x="178.8" y="94.6">4</text>
<text x="201.7" y="92">3</text>
<text x="201.7" y="94.6">4</text>
<text x="178.8" y="97.1">5</text>
<text x="178.8" y="99.6">6</text>
<text x="201.7" y="97.1">5</text>
<text x="201.7" y="99.6">6</text>
<text x="178.8" y="102.2">7</text>
<text x="178.8" y="104.7">8</text>
<text x="201.7" y="102.2">7</text>
<text x="201.7" y="104.7">8</text>
<text x="80.9" y="115.1">1</text>
<text x="80.9" y="117.7">2</text>
<text x="83.2" y="116.4">GND</text>
<text x="83.2" y="118.9">TXD</text>
<text x="93.6" y="118.9">R232</text>
<text x="94.2" y="116.4">VCC</text>
<text x="100.2" y="117.7">15</text>
<text x="100.2" y="115.1">16</text>
<text x="80.9" y="120.2">3</text>
<text x="80.9" y="122.7">4</text>
<text x="80.9" y="125.3">5</text>
<text x="83.2" y="121.5">RXD</text>
<text x="83.2" y="124">V3</text>
<text x="93.1" y="124">DTR#</text>
<text x="93.2" y="121.5">RTS#</text>
<text x="100.2" y="125.3">12</text>
<text x="100.2" y="122.7">13</text>
<text x="100.2" y="120.2">14</text>
<text x="176.3" y="123.8">电池焊接位置</text>
<text x="80.9" y="130.4">7</text>
<text x="83.2" y="126.6">D+</text>
<text x="83.2" y="129.1">D-</text>
<text x="83.2" y="131.6">NC.</text>
<text x="92.8" y="126.6">DCD#</text>
<text x="92.9" y="131.6">DSR#</text>
<text x="95.5" y="129.1">RI#</text>
<text x="100.2" y="130.4">10</text>
<text x="100.2" y="127.8">11</text>
<text x="183.9" y="128.9">1</text>
<text x="187.2" y="130.1">1</text>
<text x="244.4" y="131.6">A1</text>
<text x="254.3" y="127.2" transform="rotate(-90 254.3 127.2)">20</text>
<text x="255.4" y="131" transform="rotate(-90 255.4 131)">EH</text>
<text x="264.5" y="127.2" transform="rotate(-90 264.5 127.2)">19</text>
<text x="265.5" y="131" transform="rotate(-90 265.5 131)">EH</text>
<text x="272.9" y="131.6">B12</text>
<text x="80.9" y="132.9">8</text>
<text x="83.2" y="134.2">OUT#</text>
<text x="93.2" y="134.2">CTS#</text>
<text x="100.2" y="132.9">9</text>
<text x="183.9" y="132.7">1</text>
<text x="187.2" y="133.9">1</text>
<text x="248.3" y="132.9">GND</text>
<text x="266.7" y="132.9">GND</text>
<text x="244.4" y="141.8">A5</text>
<text x="244.4" y="139.3">A4</text>
<text x="248.3" y="143.1">CC1</text>
<text x="248.3" y="140.5">VBUS</text>
<text x="265.5" y="140.5">VBUS</text>
<text x="265.8" y="143.1">SBU2</text>
<text x="272.9" y="139.3">B9</text>
<text x="272.9" y="141.8">B8</text>
<text x="244.4" y="149.4">A8</text>
<text x="248.3" y="148.1">Dn1</text>
<text x="248.3" y="145.6">Dp1</text>
<text x="267.6" y="145.6">Dn2</text>
<text x="267.6" y="148.1">Dp2</text>
<text x="272.9" y="144.3">B7</text>
<text x="272.9" y="146.9">B6</text>
<text x="272.9" y="149.4">B5</text>
<text x="244.4" y="152">A9</text>
<text x="248.3" y="153.2">VBUS</text>
<text x="248.3" y="150.7">SBU1</text>
<text x="265.5" y="153.2">VBUS</text>
<text x="267.2" y="150.7">CC2</text>
<text x="272.9" y="152">B4</text>
<text x="243.1" y="159.6">A12</text>
<text x="248.3" y="160.8">GND</text>
<text x="266.7" y="160.8">GND</text>
<text x="272.9" y="159.6">B1</text>
<text x="15" y="167">R_PROG=1100/IBAT</text>
<text x="255.6" y="164.4" transform="rotate(-90 255.6 164.4)">EH</text>
<text x="265.8" y="164.4" transform="rotate(-90 265.8 164.4)">EH</text>
<text x="15" y="169.5">充电电流编程电阻</text>
<text x="36.4" y="171">1</text>
<text x="36.4" y="173.5">2</text>
<text x="38.8" y="172.3">TEMP</text>
<text x="54" y="172.3">CE</text>
<text x="54.1" y="169.7">EP</text>
<text x="58.3" y="173.5">7</text>
<text x="58.3" y="171">8</text>
<text x="58.3" y="168.5">9</text>
<text x="77.2" y="170.8">充电中</text>
<text x="254.3" y="168" transform="rotate(-90 254.3 168)">17</text>
<text x="264.5" y="168" transform="rotate(-90 264.5 168)">18</text>
<text x="18.8" y="177.1">500mA</text>
<text x="36.4" y="176.1">3</text>
<text x="36.4" y="178.6">4</text>
<text x="38.8" y="174.8">PROG</text>
<text x="38.8" y="177.4">GND</text>
<text x="38.8" y="179.9">VCC</text>
<text x="48.2" y="177.4">STDBY#</text>
<text x="49.1" y="174.8">CHRG#</text>
<text x="52.7" y="179.9">BAT</text>
<text x="58.3" y="178.6">5</text>
<text x="58.3" y="176.1">6</text>
<text x="77.2" y="179.7">充电完成</text>
<text x="253.1" y="195.8" transform="rotate(-90 253.1 195.8)">5</text>
<text x="255.6" y="195.8" transform="rotate(-90 255.6 195.8)">1</text>
<text x="260.7" y="195.8" transform="rotate(-90 260.7 195.8)">2</text>
<text x="265.8" y="195.8" transform="rotate(-90 265.8 195.8)">3</text>
<text x="268.3" y="195.8" transform="rotate(-90 268.3 195.8)">4</text>
</g>
<text font-size="2.3" fill="#a00000" x="251.2" y="51.4">MK8000</text>
<text font-size="1.6" fill="#000080" x="39.1" y="52.8">U28</text>
</svg>
